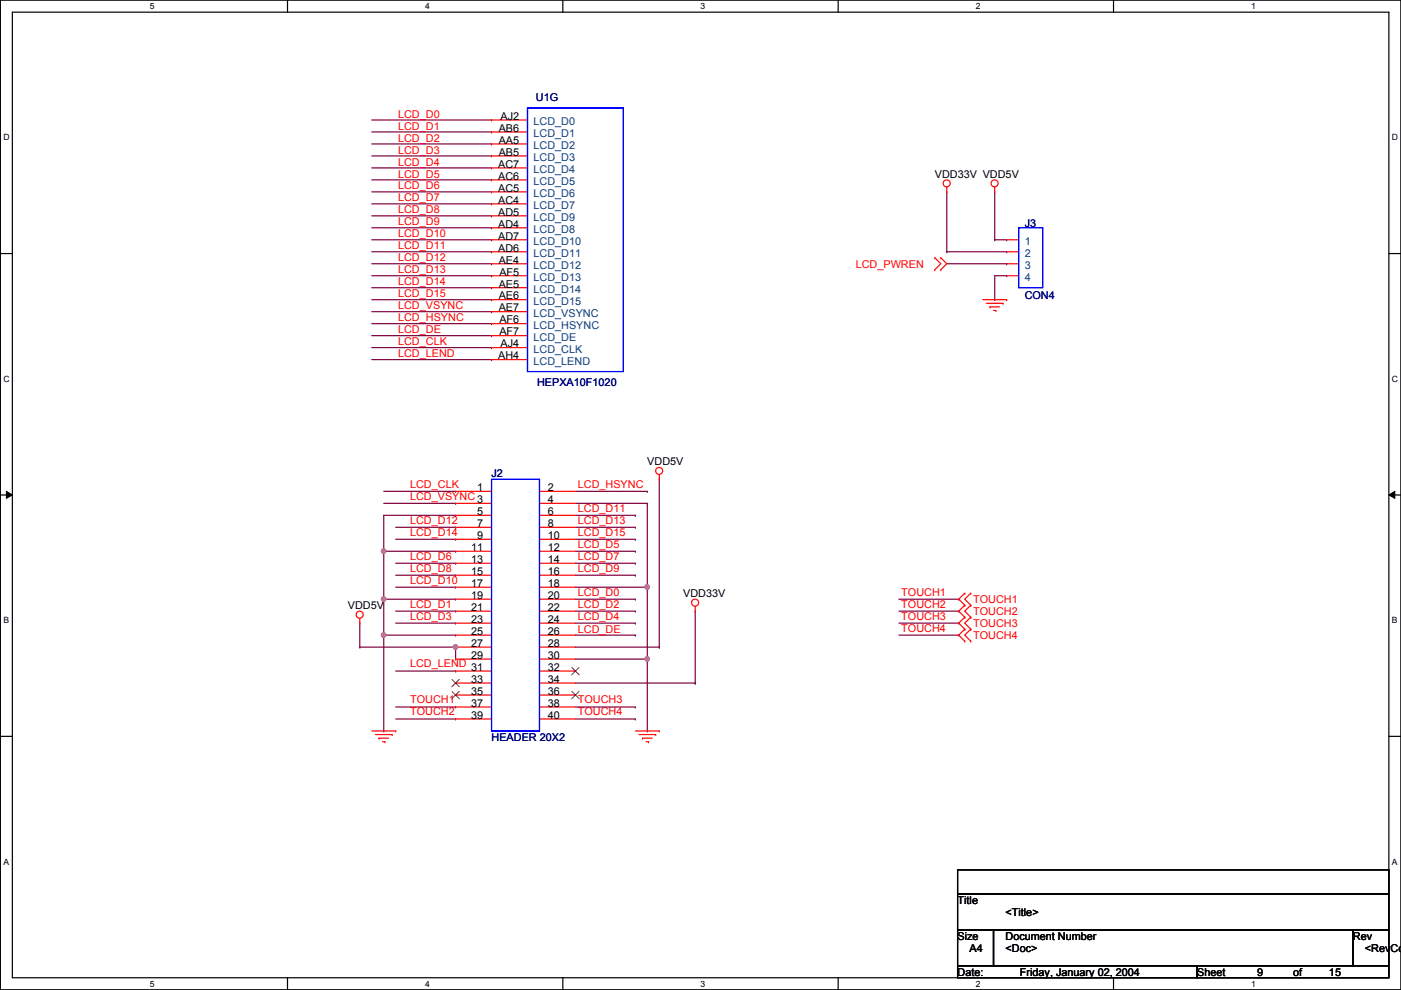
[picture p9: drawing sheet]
<svg xmlns="http://www.w3.org/2000/svg" width="297mm" height="210mm" viewBox="0 0 297 210" stroke-linecap="round" stroke-linejoin="round" font-family="sans-serif">
<path d="M.1 0h296.9v209.8h-296.9zM2.6 2.6h291.9v204.7h-291.9z" fill="none" stroke="#000" stroke-width=".25"/>
<g fill="#fff">
<path d="M31.8 .3h1v2h-1z"/>
<path d="M31.8 207.6h1v1.9h-1z"/>
</g>
<path d="M61 0v2.6M61 207.3v2.5" fill="none" stroke="#000" stroke-width=".25"/>
<g fill="#fff">
<path d="M90.1 .3h1v2h-1z"/>
<path d="M90.1 207.6h1v1.9h-1z"/>
</g>
<path d="M119.3 0v2.6M119.3 207.3v2.5" fill="none" stroke="#000" stroke-width=".25"/>
<g fill="#fff">
<path d="M148.5 .3h1v2h-1z"/>
<path d="M148.5 207.6h1v1.9h-1z"/>
</g>
<path d="M177.7 0v2.6M177.7 207.3v2.5" fill="none" stroke="#000" stroke-width=".25"/>
<g fill="#fff">
<path d="M206.9 .3h1v2h-1z"/>
<path d="M206.9 207.6h1v1.9h-1z"/>
</g>
<path d="M236.1 0v2.6M236.1 207.3v2.5" fill="none" stroke="#000" stroke-width=".25"/>
<g fill="#fff">
<path d="M265.3 .3h.9v2h-.9z"/>
<path d="M265.3 207.6h.9v1.9h-.9z"/>
<path d="M.7 28.2h1.3v1.9h-1.3z"/>
<path d="M295.1 28.2h1.3v1.9h-1.3z"/>
<path d="M.7 79.3h1.3v2h-1.3z"/>
<path d="M295.1 79.3h1.3v2h-1.3z"/>
</g>
<path d="M.1 53.8h2.5M294.5 53.8h2.5" fill="none" stroke="#000" stroke-width=".25"/>
<g fill="#fff">
<path d="M.7 130.5h1.2v2h-1.2z"/>
<path d="M295.1 130.5h1.2v2h-1.2z"/>
</g>
<path d="M.1 104.9h2.5M294.5 104.9h2.5" fill="none" stroke="#000" stroke-width=".25"/>
<path d="M1.4 104.2l1.2 .7-1.2 .8zM294.5 104.9l1.2-.7v1.5z" fill="#000"/>
<path d="M1.4 104.2l1.2 .7-1.2 .8zM294.5 104.9l1.2-.7v1.5z" fill="none" stroke="#000" stroke-width=".21"/>
<g fill="#fff">
<path d="M.7 181.7h1.2v2h-1.2z"/>
<path d="M295.1 181.7h1.2v2h-1.2z"/>
</g>
<path d="M.1 156.1h2.5M294.5 156.1h2.5" fill="none" stroke="#000" stroke-width=".25"/>
<g fill="none" stroke="#800040" stroke-width=".25">
<path d="M83.9 111.8h12.7M83.9 114.3h12.7M83.9 119.4h12.7M96.6 111.8h.1M96.6 114.3h.1M96.6 119.4h.1M76.3 137.2h20.3M83.9 122h12.7M83.9 124.5h12.7M83.9 132.1h12.7M96.6 122h.1M96.6 124.5h.1"/>
<path d="M96.6 132.1h.1M96.6 137.2h.1M96.6 139.7h.1M96.6 137.2v2.5"/>
</g>
<circle cx="96.6" cy="137.2" r=".49" fill="#f0f"/>
<circle cx="96.6" cy="137.2" r=".49" fill="none" stroke="#f0f" stroke-width=".25"/>
<g fill="none" stroke="#800040" stroke-width=".25">
<path d="M78.8 25.4h25.4M78.8 28h25.4M78.8 30.5h25.4M78.8 33.1h25.4M78.8 35.6h25.4M78.8 38.1h25.4M104.2 25.4h.1M104.2 28h.1M104.2 30.5h.1M104.2 33.1h.1M104.2 35.6h.1M104.2 38.1h.1"/>
<path d="M78.8 40.7h25.4M78.8 43.2h25.4M78.8 45.8h25.4M78.8 48.3h25.4M78.8 50.8h25.4M78.8 53.4h25.4M78.8 55.9h25.4M78.8 58.5h25.4M104.2 40.7h.1M104.2 43.2h.1M104.2 45.8h.1M104.2 48.3h.1"/>
<path d="M104.2 50.8h.1M104.2 53.4h.1M104.2 55.9h.1M104.2 58.5h.1M78.8 61h25.4M78.8 66.1h25.4M78.8 68.6h25.4M78.8 63.5h25.4M78.8 76.2h25.4M78.8 71.2h25.4M78.8 73.7h25.4M104.2 61h.1"/>
<path d="M104.2 66.1h.1M104.2 68.6h.1M104.2 63.5h.1M104.2 76.2h.1M104.2 71.2h.1M104.2 73.7h.1M81.4 116.9h.1M81.4 109.3v7.6M83.9 129.6h12.7M96.6 129.6h.1"/>
</g>
<circle cx="81.3" cy="116.9" r=".49" fill="#f0f"/>
<circle cx="81.3" cy="116.9" r=".49" fill="none" stroke="#f0f" stroke-width=".25"/>
<path d="M81.4 134.7h.1M81.4 127v7.7" fill="none" stroke="#800040" stroke-width=".25"/>
<circle cx="81.3" cy="134.6" r=".49" fill="#f0f"/>
<circle cx="81.3" cy="134.6" r=".49" fill="none" stroke="#f0f" stroke-width=".25"/>
<g fill="none" stroke="#800040" stroke-width=".25">
<path d="M137.2 106.7v17.8M139.8 101.6v35.6M76.3 137.2h.1M76.3 132.1v5.1M81.4 127h15.2M81.4 134.7v20.3M96.6 127h.1M122 137.2h17.8M122 132.1h12.7M134.7 132.1h.1M137.2 124.5h.1M137.2 139.7v15.3"/>
<path d="M139.8 137.2h.1M81.4 155h.1M137.2 155h.1"/>
</g>
<circle cx="137.2" cy="124.5" r=".49" fill="#f0f"/>
<circle cx="137.2" cy="124.5" r=".49" fill="none" stroke="#f0f" stroke-width=".25"/>
<path d="M122 106.7h15.2M137.2 106.7h.1M81.4 134.7h15.2M96.6 134.7h.1M122 124.5h15.2M122 122h12.7M134.7 122h.1M137.2 124.5h.1M137.2 139.7h.1M137.2 124.5v15.2" fill="none" stroke="#800040" stroke-width=".25"/>
<circle cx="137.2" cy="139.7" r=".49" fill="#f0f"/>
<circle cx="137.2" cy="139.7" r=".49" fill="none" stroke="#f0f" stroke-width=".25"/>
<g fill="none" stroke="#800040" stroke-width=".25">
<path d="M81.4 109.3h15.2M96.6 116.9h.1M96.6 109.3h.1M96.6 116.9h-15.2v10.1M122 111.8h12.7M122 114.3h12.7M122 116.9h12.7M134.7 111.8h.1M134.7 114.3h.1M134.7 116.9h.1M81.4 127h.1M122 129.6h12.7"/>
<path d="M134.7 129.6h.1"/>
</g>
<circle cx="81.3" cy="127" r=".49" fill="#f0f"/>
<circle cx="81.3" cy="127" r=".49" fill="none" stroke="#f0f" stroke-width=".25"/>
<g fill="none" stroke="#800040" stroke-width=".25">
<path d="M200.7 53.4h.1M200.7 53.4h12.7M200.7 40.7v12.7M200.7 55.9h12.7M210.9 50.8h.1M210.9 50.8h2.5M210.9 40.7v10.1M213.4 50.8h.1M213.4 53.4h.1M213.4 55.9h.1M213.4 58.5h.1M213.4 58.5h-2.5v5"/>
<path d="M210.9 63.5h.1M81.4 106.7h15.2M81.4 104.2h15.2M96.6 106.7h.1M96.6 104.2h.1M122 109.3h12.7M122 119.4h12.7M122 104.2h15.2M134.7 109.3h.1M134.7 119.4h.1M137.2 104.2h.1M122 139.7h15.2"/>
<path d="M122 127h12.7M122 134.7h12.7M134.7 127h.1M134.7 134.7h.1M137.2 139.7h.1M147.4 129.6v15.2M190.6 127h12.7M190.6 134.7h12.7M190.6 129.6h12.7M190.6 132.1h12.7M203.3 129.6h.1M203.3 127h.1"/>
<path d="M203.3 134.7h.1M203.3 132.1h.1M83.9 149.9h12.7M83.9 152.4h12.7M83.9 142.3h12.7M96.6 149.9h.1M96.6 152.4h.1M96.6 142.3h.1M122 149.9h12.7M122 152.4h12.7M122 144.8h25.4M134.7 152.4h.1"/>
<path d="M134.7 149.9h.1M147.4 144.8h.1"/>
</g>
<g fill="none" stroke="#f00" stroke-width=".25">
<path d="M104.2 25.4h7.6M104.2 28h7.6M104.2 30.5h7.6M104.2 33.1h7.6M104.2 35.6h7.6M104.2 38.1h7.6M200.7 39.7v1M210.9 39.7v1M104.2 50.8h7.6M104.2 53.4h7.6M104.2 55.9h7.6M104.2 58.5h7.6"/>
<path d="M104.2 40.7h7.6M104.2 43.2h7.6M104.2 48.3h7.6M104.2 45.8h7.6M198.2 54.7h.1M198.2 57.2h.1M198.2 54.7l1.3 1.2-1.3 1.3M199.5 57.2h.1M199.5 54.7h.1M199.5 54.7l1.2 1.2-1.2 1.3M200.7 40.7h.1M210.9 40.7h.1"/>
<path d="M213.4 50.8h2.6M213.4 53.4h2.6M213.4 55.9h2.6M213.4 58.5h2.6M104.2 63.5h7.6M104.2 61h7.6M104.2 66.1h7.6M104.2 68.6h7.6M104.2 71.2h7.6M104.2 73.7h7.6M104.2 76.2h7.6M208.4 63.5h5"/>
<path d="M209.1 64.3h3.6M209.9 65.1h.1M209.9 65.1h2M210.6 65.8h.6M211.2 65.8h.1M212.7 64.3h.1M213.4 63.5h.1M96.6 104.2h7.6M96.6 106.7h7.6M96.6 109.3h7.6M96.6 111.8h7.6M96.6 114.3h7.6"/>
<path d="M96.6 116.9h7.6M96.6 119.4h7.6M114.4 104.2h7.6M114.4 106.7h7.6M114.4 109.3h7.6M114.4 111.8h7.6M114.4 114.3h7.6M114.4 116.9h7.6M114.4 119.4h7.6M139.8 101.6h.1M139.8 100.6v1M76.3 132.1h.1"/>
<path d="M76.3 131.1v1M96.6 122h7.6M96.6 124.5h7.6M96.6 127h7.6M96.6 129.6h7.6M96.6 132.1h7.6M96.6 134.7h7.6M96.6 137.2h7.6M96.6 139.7h7.6M114.4 122h7.6M114.4 124.5h7.6M114.4 127h7.6"/>
<path d="M114.4 129.6h7.6M114.4 132.1h7.6M114.4 134.7h7.6M114.4 137.2h7.6M114.4 139.7h7.6M147.4 129.6h.1M147.4 128.6v1M204.6 128.3h.1M204.6 130.9h.1M204.6 133.4h.1M204.6 135.9h.1M204.6 125.8h.1"/>
<path d="M204.6 128.3l-1.3 1.3 1.3 1.3M204.6 130.9l-1.3 1.2 1.3 1.3M204.6 133.4l-1.3 1.3 1.3 1.2M204.6 125.8l-1.3 1.2 1.3 1.3M205.8 130.9h.1M205.8 128.3h.1M205.8 133.4h.1M205.8 135.9h.1M205.8 125.8h.1M205.8 128.3l-1.2 1.3 1.2 1.3M205.8 130.9l-1.2 1.2 1.2 1.3M205.8 133.4l-1.2 1.3 1.2 1.2"/>
<path d="M205.8 125.8l-1.2 1.2 1.2 1.3M78.8 155h5.1M79.6 155.7h3.5M80.3 156.5h.1M80.3 156.5h2.1M81.1 157.3h.5M81.6 157.3h.1M83.1 155.7h.1M83.9 155h.1M96.6 142.3h7.6M96.6 144.8h7.6M96.6 147.4h7.6"/>
<path d="M96.6 149.9h7.6M96.6 152.4h7.6M114.4 142.3h7.6M114.4 144.8h7.6M114.4 147.4h7.6M114.4 149.9h7.6M114.4 152.4h7.6M134.7 155h5.1M135.5 155.7h3.5M136.2 156.5h.1M136.2 156.5h2.1M137 157.3h.5"/>
<path d="M137.5 157.3h.1M139 155.7h.1M139.8 155h.1"/>
<circle cx="200.7" cy="38.9" r=".75"/>
<circle cx="210.9" cy="38.9" r=".75"/>
<circle cx="139.8" cy="99.8" r=".75"/>
<circle cx="76.3" cy="130.3" r=".75"/>
<circle cx="147.4" cy="127.8" r=".75"/>
</g>
<path d="M203 184.4h91.5v5.1h-91.5zM203 189.5h91.5v7.6h-91.5zM203 197.1h7.6v7.7h-7.6zM210.6 197.1h76.2v7.7h-76.2zM286.8 197.1h7.7v7.7h-7.7zM203 204.8h50.8v2.5h-50.8zM253.8 204.8h40.7v2.5h-40.7z" fill="none" stroke="#000" stroke-width=".25"/>
<path d="M111.8 22.9h20.4v55.9h-20.4zM216 48.3h5.1v12.7h-5.1zM104.2 101.6h10.2v53.4h-10.2z" fill="none" stroke="#00f" stroke-width=".25"/>
<path d="M95.8 144.1l1.6 1.5M95.8 146.6l1.6 1.6M97.4 144.1l-1.6 1.5M97.4 146.6l-1.6 1.6M121.2 141.5l1.6 1.6M121.2 146.6l1.6 1.6M122.8 141.5l-1.6 1.6M122.8 146.6l-1.6 1.6" fill="none" stroke="#804000" stroke-width=".21"/>
<circle cx="96.6" cy="137.2" r=".49" fill="#f0f"/>
<circle cx="96.6" cy="137.2" r=".49" fill="none" stroke="#f0f" stroke-width=".25"/>
<circle cx="81.3" cy="116.9" r=".49" fill="#f0f"/>
<circle cx="81.3" cy="116.9" r=".49" fill="none" stroke="#f0f" stroke-width=".25"/>
<circle cx="81.3" cy="134.6" r=".49" fill="#f0f"/>
<circle cx="81.3" cy="134.6" r=".49" fill="none" stroke="#f0f" stroke-width=".25"/>
<circle cx="137.2" cy="124.5" r=".49" fill="#f0f"/>
<circle cx="137.2" cy="124.5" r=".49" fill="none" stroke="#f0f" stroke-width=".25"/>
<circle cx="137.2" cy="139.7" r=".49" fill="#f0f"/>
<circle cx="137.2" cy="139.7" r=".49" fill="none" stroke="#f0f" stroke-width=".25"/>
<circle cx="81.3" cy="127" r=".49" fill="#f0f"/>
<circle cx="81.3" cy="127" r=".49" fill="none" stroke="#f0f" stroke-width=".25"/>
<g font-size="2.3" fill="#000080">
<text x="113.6" y="21.4">U1G</text>
<text x="217.3" y="48.1">J3</text>
<text x="217.3" y="63.3">CON4</text>
<text x="113.9" y="81.9">HEPXA10F1020</text>
<text x="104.2" y="101.2">J2</text>
<text x="104.2" y="157.1">HEADER 20X2</text>
</g>
<g font-size="2.3" fill="#f00">
<text x="84.4" y="24.9">LCD_D0</text>
<text x="84.4" y="27.5">LCD_D1</text>
<text x="84.4" y="30">LCD_D2</text>
<text x="84.4" y="32.6">LCD_D3</text>
<text x="84.4" y="35.1">LCD_D4</text>
<text x="84.4" y="37.6">LCD_D5</text>
<text x="84.4" y="40.2">LCD_D6</text>
<text x="84.4" y="42.7">LCD_D7</text>
<text x="84.4" y="45.3">LCD_D8</text>
<text x="84.4" y="47.8">LCD_D9</text>
<text x="84.4" y="50.3">LCD_D10</text>
<text x="84.4" y="52.9">LCD_D11</text>
<text x="84.4" y="55.4">LCD_D12</text>
<text x="84.4" y="58">LCD_D13</text>
<text x="181.4" y="56.7">LCD_PWREN</text>
<text x="84.4" y="60.5">LCD_D14</text>
<text x="84.4" y="65.6">LCD_VSYNC</text>
<text x="84.4" y="63">LCD_D15</text>
<text x="84.4" y="68.1">LCD_HSYNC</text>
<text x="84.4" y="70.7">LCD_DE</text>
<text x="84.4" y="75.7">LCD_LEND</text>
<text x="84.4" y="73.2">LCD_CLK</text>
<text x="86.9" y="106">LCD_VSYNC</text>
<text x="86.9" y="103.4">LCD_CLK</text>
<text x="122.5" y="103.4">LCD_HSYNC</text>
<text x="86.9" y="111">LCD_D12</text>
<text x="86.9" y="113.6">LCD_D14</text>
<text x="122.5" y="111">LCD_D13</text>
<text x="122.5" y="113.6">LCD_D15</text>
<text x="122.5" y="108.5">LCD_D11</text>
<text x="86.9" y="118.7">LCD_D6</text>
<text x="122.5" y="116.1">LCD_D5</text>
<text x="122.5" y="118.7">LCD_D7</text>
<text x="86.9" y="121.2">LCD_D8</text>
<text x="86.9" y="123.7">LCD_D10</text>
<text x="122.5" y="121.2">LCD_D9</text>
<text x="86.9" y="131.4">LCD_D3</text>
<text x="86.9" y="128.8">LCD_D1</text>
<text x="122.5" y="131.4">LCD_D4</text>
<text x="122.5" y="128.8">LCD_D2</text>
<text x="122.5" y="126.3">LCD_D0</text>
<text x="191.1" y="128.8">TOUCH2</text>
<text x="191.1" y="126.3">TOUCH1</text>
<text x="191.1" y="131.4">TOUCH3</text>
<text x="206.3" y="130.4">TOUCH2</text>
<text x="206.3" y="127.8">TOUCH1</text>
<text x="122.5" y="134.2">LCD_DE</text>
<text x="191.1" y="133.9">TOUCH4</text>
<text x="206.3" y="132.9">TOUCH3</text>
<text x="206.3" y="135.5">TOUCH4</text>
<text x="86.9" y="141.5">LCD_LEND</text>
<text x="86.9" y="149.1">TOUCH1</text>
<text x="122.5" y="149.1">TOUCH3</text>
<text x="86.9" y="151.7">TOUCH2</text>
<text x="122.5" y="151.7">TOUCH4</text>
</g>
<g font-size="2.3">
<text x="105.7" y="27.9">AB6</text>
<text x="106.1" y="25.4">AJ2</text>
<text x="105.6" y="35.6">AC7</text>
<text x="105.7" y="30.5">AA5</text>
<text x="105.7" y="33">AB5</text>
<text x="105.6" y="38.1">AC6</text>
<text x="105.6" y="40.6">AC5</text>
<text x="198.2" y="37.7">VDD33V VDD5V</text>
<text x="105.6" y="43.2">AC4</text>
<text x="105.6" y="45.7">AD5</text>
<text x="105.6" y="48.3">AD4</text>
<text x="105.6" y="50.8">AD7</text>
<text x="105.6" y="53.3">AD6</text>
<text x="105.7" y="55.9">AE4</text>
<text x="105.9" y="58.4">AF5</text>
<text x="105.7" y="61">AE5</text>
<text x="105.7" y="63.5">AE6</text>
<text x="105.7" y="66">AE7</text>
<text x="105.9" y="68.6">AF6</text>
<text x="105.9" y="71.1">AF7</text>
<text x="105.6" y="76.2">AH4</text>
<text x="106.1" y="73.7">AJ4</text>
<text x="137.2" y="98.6">VDD5V</text>
<text x="101.2" y="104.1">1</text>
<text x="101.2" y="106.7">3</text>
<text x="116.2" y="104.1">2</text>
<text x="116.2" y="106.7">4</text>
<text x="101.2" y="109.2">5</text>
<text x="101.2" y="111.8">7</text>
<text x="116.2" y="109.2">6</text>
<text x="116.2" y="111.8">8</text>
<text x="99.9" y="116.8">11</text>
<text x="99.9" y="119.4">13</text>
<text x="101.2" y="114.3">9</text>
<text x="116.2" y="114.3">10</text>
<text x="116.2" y="116.8">12</text>
<text x="116.2" y="119.4">14</text>
<text x="99.9" y="121.9">15</text>
<text x="99.9" y="124.5">17</text>
<text x="116.2" y="121.9">16</text>
<text x="116.2" y="124.5">18</text>
<text x="73.7" y="129.1">VDD5V</text>
<text x="99.9" y="127">19</text>
<text x="99.9" y="129.5">21</text>
<text x="116.2" y="127">20</text>
<text x="116.2" y="129.5">22</text>
<text x="144.9" y="126.6">VDD33V</text>
<text x="99.9" y="132.1">23</text>
<text x="99.9" y="134.6">25</text>
<text x="99.9" y="137.2">27</text>
<text x="116.2" y="132.1">24</text>
<text x="116.2" y="134.6">26</text>
<text x="116.2" y="137.2">28</text>
<text x="99.9" y="139.7">29</text>
<text x="99.9" y="142.2">31</text>
<text x="116.2" y="139.7">30</text>
<text x="116.2" y="142.2">32</text>
<text x="99.9" y="144.8">33</text>
<text x="99.9" y="147.3">35</text>
<text x="99.9" y="149.9">37</text>
<text x="116.2" y="144.8">34</text>
<text x="116.2" y="147.3">36</text>
<text x="116.2" y="149.9">38</text>
<text x="99.9" y="152.4">39</text>
<text x="116.2" y="152.4">40</text>
<text x="203" y="191.6">Title</text>
<text x="213.2" y="194.1">&lt;Title&gt;</text>
<text x="203" y="199.2">Size</text>
<text x="205.6" y="201.8">A4</text>
<text x="213.2" y="199.2">Document Number</text>
<text x="213.2" y="201.8">&lt;Doc&gt;</text>
<text x="286.8" y="199.2">Rev</text>
<text x="289.4" y="201.8">&lt;RevCod</text>
<text x="203" y="206.8">Date:</text>
<text x="216.2" y="206.8">Friday, January 02, 2004</text>
<text x="253.8" y="206.8">Sheet</text>
<text x="266.5" y="206.8">9</text>
<text x="274.1" y="206.8">of</text>
<text x="281.8" y="206.8">15</text>
</g>
<g font-size="2.3" fill="#004080">
<text x="113.1" y="26.5">LCD_D0</text>
<text x="113.1" y="29">LCD_D1</text>
<text x="113.1" y="31.6">LCD_D2</text>
<text x="113.1" y="34.1">LCD_D3</text>
<text x="113.1" y="36.7">LCD_D4</text>
<text x="113.1" y="39.2">LCD_D5</text>
<text x="113.1" y="41.7">LCD_D6</text>
<text x="113.1" y="44.3">LCD_D7</text>
<text x="113.1" y="46.8">LCD_D9</text>
<text x="113.1" y="49.4">LCD_D8</text>
<text x="113.1" y="51.9">LCD_D10</text>
<text x="217.3" y="51.9">1</text>
<text x="113.1" y="54.4">LCD_D11</text>
<text x="113.1" y="57">LCD_D12</text>
<text x="113.1" y="59.5">LCD_D13</text>
<text x="217.3" y="54.4">2</text>
<text x="217.3" y="57">3</text>
<text x="217.3" y="59.5">4</text>
<text x="113.1" y="62.1">LCD_D14</text>
<text x="113.1" y="64.6">LCD_D15</text>
<text x="113.1" y="67.1">LCD_VSYNC</text>
<text x="113.1" y="69.7">LCD_HSYNC</text>
<text x="113.1" y="72.2">LCD_DE</text>
<text x="113.1" y="74.8">LCD_CLK</text>
<text x="113.1" y="77.3">LCD_LEND</text>
</g>
<g font-size="1.8">
<text x="31.8" y="1.9">5</text>
<text x="90.1" y="1.9">4</text>
<text x="148.5" y="1.9">3</text>
<text x="206.9" y="1.9">2</text>
<text x="265.3" y="1.9">1</text>
<text x=".7" y="29.8">D</text>
<text x="295.1" y="29.8">D</text>
<text x=".7" y="80.9">C</text>
<text x="295.1" y="80.9">C</text>
<text x=".7" y="132.1">B</text>
<text x="295.1" y="132.1">B</text>
<text x=".7" y="183.3">A</text>
<text x="295.1" y="183.3">A</text>
<text x="31.8" y="209.2">5</text>
<text x="90.1" y="209.2">4</text>
<text x="148.5" y="209.2">3</text>
<text x="206.9" y="209.2">2</text>
<text x="265.3" y="209.2">1</text>
</g>
</svg>
